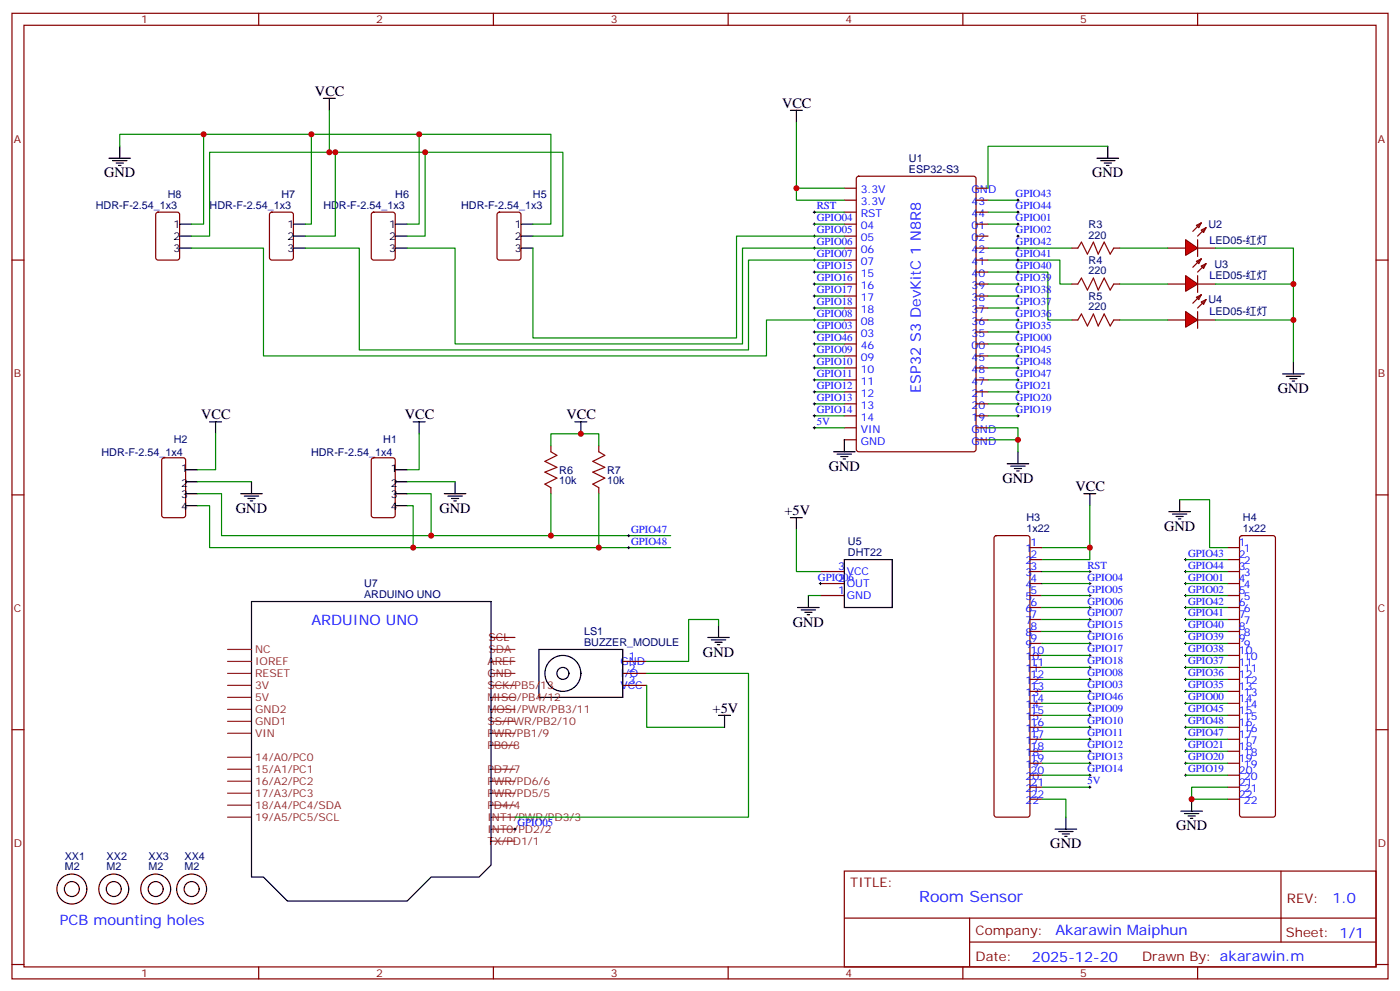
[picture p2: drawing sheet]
<svg xmlns="http://www.w3.org/2000/svg" width="412mm" height="292mm" viewBox="0 0 412 292" stroke-linecap="round" stroke-linejoin="round" font-family="sans-serif">
<g fill="none" stroke="#870000" stroke-width=".35">
<path d="M3.5 3.9h405.4v284.4h-405.4zM7.1 7.4h398.2v277.3h-398.2zM76.2 3.9v3.5M145.3 3.9v3.5M214.5 3.9v3.5M283.6 3.9v3.5M352.8 3.9v3.5M248.7 55.4h3.5M248.7 58.9h3.5M252.5 52.1l.4-.2h33.9l.7 .4v80l-.4 .7h-34.2l-.6-.4-.1-80zM287.5 55.4h3.5M287.5 58.9h3.5"/>
<path d="M3.5 76.6h3.6M248.7 76.6h3.5M248.7 62.5h3.5M248.7 66h3.5M248.7 69.5h3.5M248.7 73.1h3.5M287.5 76.6h3.5M287.5 62.5h3.5M287.5 66h3.5M287.5 69.5h3.5M287.5 73.1h3.5M315.7 73.1h1.8"/>
<path d="M328.1 73.1h1.7M344 73.1h5.2M352.4 66.4l1.4-.7-.7 1.4zM352.8 73.1h5.3M353.8 67.8l1.4-.7-.7 1.4zM353.8 65.7l-2.4 2.4M355.2 67.1l-2.4 2.4M405.3 76.6h3.6M248.7 80.1h3.5M248.7 83.6h3.5M248.7 87.2h3.5M248.7 90.7h3.5"/>
<path d="M248.7 94.2h3.5M248.7 97.8h3.5M287.5 80.1h3.5M287.5 83.6h3.5M287.5 87.2h3.5M287.5 90.7h3.5M287.5 94.2h3.5M287.5 97.8h3.5M315.7 83.6h1.8M315.7 94.2h1.8M328.1 83.6h1.7M328.1 94.2h1.7"/>
<path d="M248.7 101.3h3.5M248.7 104.8h3.5M248.7 108.3h3.5M248.7 111.9h3.5M248.7 115.4h3.5M248.7 118.9h3.5M287.5 101.3h3.5M287.5 104.8h3.5M287.5 108.3h3.5M287.5 111.9h3.5M287.5 115.4h3.5M287.5 118.9h3.5"/>
<path d="M248.7 122.4h3.5M248.7 126h3.5M248.7 129.5h3.5M287.5 122.4h3.5M287.5 126h3.5M287.5 129.5h3.5M3.5 145.7h3.6M405.3 145.7h3.6M3.5 214.9h3.6M405.3 214.9h3.6M248.7 256.5h156.6v28.2h-156.6zM377.3 256.5v20.9"/>
<path d="M248.7 270.4h156.5M285.6 277.4h119.6M285.6 270.4v14.1M3.5 284h3.6M76.2 284.7v3.6M145.3 284.7v3.6M214.5 284.7v3.6M283.6 284.7v3.6M352.8 284.7v3.6M405.3 284h3.6"/>
</g>
<g fill="none" stroke="#000" stroke-width=".35">
<path d="M232.8 32.5h3.6M234.6 32.5v3.5M323.1 46.6h6.4M324.2 47.3h4.2M325.3 48h2.1M326 48.7h.7M326.3 43.1v3.5M245.5 133h6.4M246.6 133.7h4.2M247.6 134.4h2.2M248.4 135.1h.7M248.7 129.5v3.5"/>
<path d="M296.7 136.6h6.3M297.7 137.3h4.3M298.8 138h2.1M299.5 138.7h.7M299.9 133v3.6"/>
</g>
<g fill="none" stroke="#008700" stroke-width=".35">
<path d="M234.6 36v19.4h14.1M234.6 55.4v3.5h14.1M291 58.9h8.9M326.3 43.1h-35.3v12.3M239.9 62.5h8.8M291 76.6h21.2v7h3.5M291 62.5h8.9M291 66h8.9M291 73.1h24.7M239.9 80.1h8.8M239.9 83.6h8.8M239.9 87.2h8.8"/>
<path d="M239.9 90.7h8.8M239.9 97.8h8.8M291 80.1h17.7v14.1h7M239.9 104.8h8.8M239.9 101.3h8.8M239.9 108.3h8.8M239.9 111.9h8.8M239.9 115.4h8.8M239.9 118.9h8.8M239.9 122.4h8.8M239.9 126h8.8M291 126h8.9v7"/>
<path d="M291 129.5h8.9"/>
</g>
<g fill="none" stroke="#000" stroke-width=".29">
<path d="M299.5 58.9h.7M299.9 58.6v.7M239.5 62.5h.7M239.5 66h.7M239.5 69.5h.7M239.5 73.1h.7M239.5 76.6h.7M239.9 62.1v.7M239.9 65.7v.7M239.9 69.2v.7M239.9 72.7v.7M239.9 76.2v.7"/>
<path d="M239.9 79.8v.7M299.5 62.5h.7M299.5 66h.7M299.5 69.5h.7M299.5 73.1h.7M299.5 76.6h.7M299.9 62.1v.7M299.9 65.7v.7M299.9 69.2v.7M299.9 72.7v.7M299.9 76.2v.7M299.9 79.8v.7"/>
<path d="M239.5 97.8h.7M239.5 94.2h.7M239.5 80.1h.7M239.5 83.6h.7M239.5 87.2h.7M239.5 90.7h.7M239.9 83.3v.7M239.9 86.8v.7M239.9 90.3v.8M239.9 93.9v.7M239.9 97.4v.7M299.5 97.8h.7"/>
<path d="M299.5 94.2h.7M299.5 80.1h.7M299.5 83.6h.7M299.5 87.2h.7M299.5 90.7h.7M299.9 83.3v.7M299.9 86.8v.7M299.9 90.3v.8M299.9 93.9v.7M299.9 97.4v.7M239.5 104.8h.7M239.5 108.3h.7"/>
<path d="M239.5 111.9h.7M239.5 115.4h.7M239.5 118.9h.7M239.5 101.3h.7M239.9 100.9v.7M239.9 104.5v.7M239.9 108v.7M239.9 111.5v.7M239.9 115v.7M239.9 118.6v.7M299.5 104.8h.7M299.5 108.3h.7"/>
<path d="M299.5 111.9h.7M299.5 115.4h.7M299.5 118.9h.7M299.5 101.3h.7M299.9 100.9v.7M299.9 104.5v.7M299.9 108v.7M299.9 111.5v.7M299.9 115v.7M299.9 118.6v.7M239.5 122.4h.7M239.5 126h.7"/>
<path d="M239.9 122.1v.7M239.9 125.6v.7M299.5 122.4h.7M299.9 122.1v.7"/>
</g>
<path d="M317.5 73.1l1.1-1.8 1.7 3.5 1.8-3.5 1.4 3.5 1.8-3.5 1.7 3.5 1.1-1.7M317.5 83.6l1.1-1.7 1.7 3.5 1.8-3.5 1.4 3.5 1.8-3.5 1.7 3.5 1.1-1.8M317.5 94.2l1.1-1.7 1.7 3.5 1.8-3.5 1.4 3.5 1.8-3.5 1.7 3.5 1.1-1.8" fill="none" stroke="#a10000" stroke-width=".35"/>
<path d="M349.2 70.6l3.6 2.5-3.6 2.1z" fill="#f00" stroke="#870000" stroke-width=".35"/>
<path d="M352.4 76.9l1.4-.7-.7 1.4zM352.8 70.6v4.9M353.8 78.4l1.4-.8-.7 1.5zM353.8 76.2l-2.4 2.5M355.2 77.6l-2.4 2.5M344 83.6h5.2M352.8 83.6h5.3" fill="none" stroke="#870000" stroke-width=".35"/>
<path d="M349.2 81.2l3.6 2.4-3.6 2.2z" fill="#f00" stroke="#870000" stroke-width=".35"/>
<path d="M344 94.2h5.2M352.4 87.5l1.4-.7-.7 1.4zM352.8 81.2v4.9M352.8 94.2h5.3M353.8 88.9l1.4-.7-.7 1.4zM353.8 86.8l-2.4 2.5M355.2 88.2l-2.4 2.5" fill="none" stroke="#870000" stroke-width=".35"/>
<path d="M349.2 91.8l3.6 2.4-3.6 2.1z" fill="#f00" stroke="#870000" stroke-width=".35"/>
<g fill="none" stroke="#870000" stroke-width=".35">
<path d="M46.1 62.7l.5-.2h5.6l.7 .4v13l-.4 .6-5.9 .1-.7-.5v-12.9zM79.6 62.7l.5-.2h5.6l.7 .4v13l-.4 .6-5.9 .1-.7-.5v-12.9zM109.6 62.7l.5-.2h5.6l.7 .4v13l-.4 .6-5.9 .1-.7-.5v-12.9zM146.6 62.7l.5-.2h5.7l.6 .4 .1 13-.5 .6-5.9 .1-.6-.5-.1-12.9zM352.8 91.8v4.9M47.9 135l.4-.2h5.7l.6 .4 .1 16.5-.5 .7h-5.9l-.6-.4-.1-16.5zM109.6 135l.5-.2h5.6l.7 .4v16.5l-.4 .7h-5.9l-.7-.4v-16.5zM162.3 131.3v1.7M176.4 131.3v1.7M162.3 143.6v1.8M176.4 143.6v1.8M293 157.9l.5-.2h9.2l.5 .2 .2 .5v81.5l-.2 .5-.5 .2h-9.2l-.5-.2-.2-.5v-81.5z"/>
<path d="M365.4 157.9l.4-.2h9.2l.5 .2 .2 .5v81.5l-.2 .5-.5 .2h-9.2l-.5-.2-.2-.5v-81.5zM241.7 168.3h7M241.7 171.8h7M241.7 175.4h7M303.4 161.3h3.5M303.4 164.8h3.5M303.4 168.3h3.5M303.4 171.8h3.5M303.4 175.4h3.5M303.4 178.9h3.5M361.6 161.3h3.5M361.6 164.8h3.5"/>
<path d="M361.6 168.3h3.5M361.6 171.8h3.5M361.6 175.4h3.5M361.6 178.9h3.5M183.4 194.8h7.1M183.4 198.3h7.1M303.4 182.4h3.5M303.4 185.9h3.5M303.4 189.5h3.5M303.4 193h3.5M303.4 196.5h3.5M361.6 182.4h3.5"/>
<path d="M361.6 185.9h3.5M361.6 189.5h3.5M361.6 193h3.5M361.6 196.5h3.5M183.4 201.8h7.1M303.4 200.1h3.5M303.4 203.6h3.5M303.4 207.1h3.5M303.4 210.6h3.5M303.4 214.2h3.5M303.4 217.7h3.5M361.6 200.1h3.5"/>
<path d="M361.6 203.6h3.5M361.6 207.1h3.5M361.6 210.6h3.5M361.6 214.2h3.5M361.6 217.7h3.5M303.4 221.2h3.5M303.4 224.8h3.5M303.4 228.3h3.5M303.4 231.8h3.5M303.4 235.3h3.5M361.6 221.2h3.5M361.6 224.8h3.5"/>
<path d="M361.6 228.3h3.5M361.6 231.8h3.5M361.6 235.3h3.5"/>
</g>
<g fill="none" stroke="#008700" stroke-width=".35">
<path d="M60 39.5v26.5h-3.6M91.7 39.5v26.5h-1.7M97 32.5v12.3h68.8v24.7h-8.8M123.5 39.5v26.5h-3.6M35.3 43.1v-3.6h127v26.5h-5.3M97 44.8h-35.3v24.7h-5.3M98.8 44.8v24.7h-8.8M125.2 44.8v24.7h-5.3M56.4 73.1h21.2v31.7h148.2v-10.6h22.9M90 73.1h15.8v29.9h114.7v-26.4h28.2M119.9 73.1h14.2v28.2h84.6v-28.2h30M239.9 66h8.8"/>
<path d="M248.7 69.5h-31.7v30h-60v-26.4M329.8 73.1h14.2M358.1 73.1h22.9v33.5M291 83.6h8.9M291 94.2h8.9M291 87.2h8.9M291 90.7h8.9M291 97.8h8.9M329.8 83.6h14.2M329.8 94.2h14.2M358.1 83.6h22.9M358.1 94.2h22.9"/>
<path d="M291 101.3h8.9M291 104.8h8.9M291 108.3h8.9M291 111.9h8.9M291 115.4h8.9M291 118.9h8.9M63.5 127.7v10.6h-5.3M123.5 127.7v10.6h-3.6M162.3 131.3v-3.6h14.1v3.6M291 122.4h8.9M58.2 145.4h7.1v12.3h132.3M58.2 148.9h3.5v12.4h135.9"/>
<path d="M58.2 141.9h15.9M119.9 145.4h7.1v12.3M119.9 148.9h1.8v12.4M119.9 141.9h14.2M162.3 145.4v12.3M176.4 145.4v15.9M234.6 156v12.3h7.1M321 148.9v12.4h-14.1M347.5 147.1h8.8v14.2h5.3M238.1 175.4h3.6M306.9 168.3h14.1M306.9 178.9h14.1"/>
<path d="M306.9 175.4h14.1M306.9 171.8h14.1M321 161.3v3.5h-14.1M349.2 168.3h12.4M349.2 178.9h12.4M349.2 175.4h12.4M349.2 171.8h12.4M349.2 164.8h12.4M190.5 198.3h30v42.3h-68.8M211.7 184.2v-1.8h-8.9v12.4h-12.3M306.9 196.5h14.1M306.9 193h14.1"/>
<path d="M306.9 189.5h14.1M306.9 185.9h14.1M306.9 182.4h14.1M349.2 196.5h12.4M349.2 193h12.4M349.2 189.5h12.4M349.2 185.9h12.4M349.2 182.4h12.4M190.5 201.8v12.4h22.9M306.9 207.1h14.1M306.9 217.7h14.1M306.9 214.2h14.1"/>
<path d="M306.9 210.6h14.1M306.9 203.6h14.1M306.9 200.1h14.1M349.2 217.7h12.4M349.2 214.2h12.4M349.2 210.6h12.4M349.2 203.6h12.4M349.2 200.1h12.4M349.2 207.1h12.4M306.9 228.3h14.1M306.9 235.3h7.1v5.3M306.9 224.8h14.1"/>
<path d="M306.9 221.2h14.1M306.9 231.8h14.1M349.2 224.8h12.4M349.2 221.2h12.4M349.2 228.3h12.4M361.6 231.8h-10.6v3.5h10.6"/>
</g>
<g fill="none" stroke="#000" stroke-width=".35">
<path d="M95.2 29h3.6M97 29v3.5M32.1 46.6h6.4M33.2 47.3h4.2M34.2 48h2.1M34.9 48.7h.7M35.3 43.1v3.5M52.9 73.1h3.5M52.9 66h3.5M52.9 69.5h3.5M86.4 73.1h3.6M86.4 66h3.6"/>
<path d="M86.4 69.5h3.6M116.4 73.1h3.5M116.4 66h3.5M116.4 69.5h3.5M153.5 73.1h3.5M153.5 66h3.5M153.5 69.5h3.5M377.8 110.1h6.4M378.9 110.8h4.2M379.9 111.5h2.2M380.6 112.2h.8M381 106.6v3.5"/>
<path d="M54.7 138.3h3.5M61.7 124.2h3.6M63.5 124.2v3.5M116.4 138.3h3.5M121.7 124.2h3.5M123.5 124.2v3.5M169.3 124.2h3.6M171.1 124.2v3.5M54.7 141.9h3.5M54.7 145.4h3.5M54.7 148.9h3.5M70.9 145.4h6.4"/>
<path d="M72 146.1h4.2M73 146.8h2.1M73.7 147.5h.7M74.1 141.9v3.5M116.4 141.9h3.5M116.4 145.4h3.5M116.4 148.9h3.5M130.9 145.4h6.3M131.9 146.1h4.3M133 146.8h2.1M133.7 147.5h.7M134.1 141.9v3.5"/>
<path d="M232.8 152.4h3.6M234.6 152.4v3.6M319.3 145.4h3.5M321 145.4v3.5M344.3 150.7h6.4M345.4 151.4h4.2M346.4 152.1h2.1M347.1 152.8h.7M347.5 147.1v3.6M74.1 177.1h70.5v77.6l-3.5 3.6h-14.1l-7.1 7h-35.2l-7.1-7h-3.5zM234.9 178.9h6.4M236 179.6h4.2"/>
<path d="M238.1 175.4v3.5M248.7 164.8h14.1v14.1h-14.1zM158.7 191.2h24.7v14.2h-24.7zM208.5 187.7h6.3M209.5 188.4h4.3M210.6 189.1h2.1M211.3 189.8h.7M211.7 184.2v3.5M237.1 180.3h2.1M237.8 181h.7M211.7 210.6h3.5M213.4 210.6v3.6"/>
<path d="M347.8 238.9h6.4M348.9 239.6h4.2M351 235.3v3.6M310.8 244.2h6.3M311.9 244.9h4.2M312.9 245.6h2.1M313.6 246.3h.7M314 240.6v3.6M350 240.3h2.1M350.7 241h.7"/>
<circle cx="165.8" cy="198.3" r="1.76"/>
<circle cx="165.8" cy="198.3" r="5.3"/>
</g>
<g fill="none" stroke="#000" stroke-width=".29">
<path d="M184.9 157.7h.7M185.2 157.4v.7M184.9 161.3h.7M185.2 160.9v.7M241.3 171.8h.7M241.7 171.5v.7M320.7 168.3h.7M320.7 171.8h.7M320.7 175.4h.7M320.7 178.9h.7M321 168v.7M321 171.5v.7"/>
<path d="M321 175v.7M321 178.5v.7M348.9 168.3h.7M348.9 171.8h.7M348.9 175.4h.7M348.9 178.9h.7M348.9 164.8h.7M349.2 164.4v.7M349.2 168v.7M349.2 171.5v.7M349.2 175v.7M349.2 178.5v.7"/>
<path d="M320.7 182.4h.7M320.7 185.9h.7M320.7 189.5h.7M320.7 193h.7M320.7 196.5h.7M321 182.1v.7M321 185.6v.7M321 189.1v.7M321 192.7v.7M321 196.2v.7M321 199.7v.7M348.9 182.4h.7"/>
<path d="M348.9 185.9h.7M348.9 189.5h.7M348.9 193h.7M348.9 196.5h.7M349.2 182.1v.7M349.2 185.6v.7M349.2 189.1v.7M349.2 192.7v.7M349.2 196.2v.7M349.2 199.7v.7M320.7 203.6h.7M320.7 200.1h.7"/>
<path d="M320.7 210.6h.7M320.7 214.2h.7M320.7 217.7h.7M320.7 207.1h.7M321 203.2v.7M321 206.8v.7M321 210.3v.7M321 213.8v.7M321 217.3v.8M348.9 203.6h.7M348.9 200.1h.7M348.9 210.6h.7"/>
<path d="M348.9 214.2h.7M348.9 217.7h.7M348.9 207.1h.7M349.2 203.2v.7M349.2 206.8v.7M349.2 210.3v.7M349.2 213.8v.7M349.2 217.3v.8M320.7 221.2h.7M320.7 224.8h.7M320.7 228.3h.7M320.7 231.8h.7"/>
<path d="M321 220.9v.7M321 224.4v.7M321 227.9v.7M321 231.5v.7M348.9 221.2h.7M348.9 224.8h.7M348.9 228.3h.7M349.2 220.9v.7M349.2 224.4v.7M349.2 227.9v.7M151.3 244.2h.7M151.7 243.8v.7"/>
</g>
<path d="M162.3 133l1.7 1.1-3.5 1.8 3.5 1.7-3.5 1.4 3.5 1.8-3.5 1.8 1.8 1M176.4 133l1.8 1.1-3.6 1.8 3.6 1.7-3.6 1.4 3.6 1.8-3.6 1.8 1.8 1" fill="none" stroke="#a10000" stroke-width=".35"/>
<g fill="none" stroke="#300" stroke-width=".35">
<circle cx="21.2" cy="261.8" r="4.4"/>
<circle cx="21.2" cy="261.8" r="2.2"/>
<circle cx="33.5" cy="261.8" r="4.4"/>
<circle cx="33.5" cy="261.8" r="2.2"/>
<circle cx="45.9" cy="261.8" r="4.4"/>
<circle cx="45.9" cy="261.8" r="2.2"/>
<circle cx="56.4" cy="261.8" r="4.4"/>
<circle cx="56.4" cy="261.8" r="2.2"/>
</g>
<g fill="none" stroke="#8c2424" stroke-width=".35">
<path d="M67 198.3h7.1M67 194.8h7.1M67 191.2h7.1M144.6 198.3h7.1M144.6 194.8h7.1M67 215.9h7.1M67 212.4h7.1M67 208.9h7.1M67 205.4h7.1M67 201.8h7.1M144.6 219.5h7.1M144.6 215.9h7.1"/>
<path d="M144.6 212.4h7.1M144.6 208.9h7.1M144.6 205.4h7.1M144.6 201.8h7.1M67 237.1h7.1M67 233.6h7.1M67 230h7.1M67 226.5h7.1M67 223h7.1M144.6 237.1h7.1M144.6 233.6h7.1M144.6 230h7.1"/>
<path d="M144.6 226.5h7.1M67 240.6h7.1M144.6 247.7h7.1M144.6 244.2h7.1M144.6 240.6h7.1"/>
</g>
<path d="M144.6 191.2h7.1" fill="none" stroke="#933" stroke-width=".35"/>
<path d="M144.6 187.7h7.1" fill="none" stroke="#900" stroke-width=".35"/>
<g fill="#c00">
<circle cx="299.9" cy="129.5" r=".88"/>
<circle cx="60" cy="39.5" r=".88"/>
<circle cx="91.7" cy="39.5" r=".88"/>
<circle cx="123.5" cy="39.5" r=".88"/>
<circle cx="97" cy="44.8" r=".88"/>
<circle cx="98.8" cy="44.8" r=".88"/>
<circle cx="125.2" cy="44.8" r=".88"/>
<circle cx="127" cy="157.7" r=".88"/>
<circle cx="121.7" cy="161.3" r=".88"/>
<circle cx="162.3" cy="157.7" r=".88"/>
<circle cx="171.1" cy="127.7" r=".88"/>
<circle cx="176.4" cy="161.3" r=".88"/>
<circle cx="321" cy="161.3" r=".88"/>
<circle cx="351" cy="235.3" r=".88"/>
<circle cx="381" cy="83.6" r=".88"/>
<circle cx="381" cy="94.2" r=".88"/>
<circle cx="234.6" cy="55.4" r=".88"/>
</g>
<text font-size="4.6" fill="#00f" x="270.8" y="265.5">Room Sensor</text>
<g font-size="4.2">
<text x="92.8" y="28.3">VCC</text>
<text x="230.4" y="31.8">VCC</text>
<text x="30.7" y="52.2">GND</text>
<text x="321.7" y="52.2">GND</text>
<text x="376.4" y="115.7">GND</text>
<text x="59.3" y="123.5">VCC</text>
<text x="119.2" y="123.5">VCC</text>
<text x="166.9" y="123.5">VCC</text>
<text x="244.1" y="138.7">GND</text>
<text x="295.3" y="142.2">GND</text>
<text x="316.8" y="144.7">VCC</text>
<text x="69.5" y="151">GND</text>
<text x="129.5" y="151">GND</text>
<text x="231.1" y="151.7">+5V</text>
<text x="342.9" y="156.3">GND</text>
<text x="233.5" y="184.5">GND</text>
<text x="207.1" y="193.4">GND</text>
<text x="209.9" y="209.9">+5V</text>
<text x="346.4" y="244.5">GND</text>
<text x="309.4" y="249.8">GND</text>
</g>
<g font-size="4.2" fill="#00f">
<text x="271.3" y="115.6" transform="rotate(-90 271.3 115.6)">ESP32 S3 DevKitC 1 N8R8</text>
<text x="91.7" y="184.2">ARDUINO UNO</text>
<text x="392.5" y="265.8">1.0</text>
<text x="17.6" y="272.4">PCB mounting holes</text>
<text x="310.9" y="275.3">Akarawin Maiphun</text>
<text x="304" y="283.1">2025-12-20</text>
</g>
<g font-size="3.9" fill="#800">
<text x="250.5" y="261.1">TITLE:</text>
<text x="379.1" y="265.8">REV:</text>
<text x="287.4" y="275.3">Company:</text>
<text x="378.7" y="275.9">Sheet: 1/1</text>
<text x="287.4" y="283">Date:</text>
<text x="336.4" y="283.1">Drawn By: akarawin.m</text>
</g>
<g font-size="3.2" fill="#800">
<text x="41.6" y="6.9">1</text>
<text x="110.8" y="6.9">2</text>
<text x="179.9" y="6.9">3</text>
<text x="249.1" y="6.9">4</text>
<text x="318.2" y="6.9">5</text>
<text x="4.1" y="42">A</text>
<text x="405.9" y="42">A</text>
<text x="4.1" y="111.2">B</text>
<text x="405.9" y="111.2">B</text>
<text x="4.1" y="180.3">C</text>
<text x="405.9" y="180.3">C</text>
<text x="4.1" y="249.4">D</text>
<text x="405.9" y="249.4">D</text>
<text x="41.6" y="287.7">1</text>
<text x="110.8" y="287.7">2</text>
<text x="179.9" y="287.7">3</text>
<text x="249.1" y="287.7">4</text>
<text x="318.2" y="287.7">5</text>
</g>
<g font-size="3.2" fill="#000080">
<text x="267.7" y="47.6">U1</text>
<text x="267.7" y="50.8">ESP32-S3</text>
<text x="49.4" y="58.2">H8</text>
<text x="82.9" y="58.2">H7</text>
<text x="116.4" y="58.2">H6</text>
<text x="157" y="58.2">H5</text>
<text x="28.2" y="61.4">HDR-F-2.54_1x3</text>
<text x="61.7" y="61.4">HDR-F-2.54_1x3</text>
<text x="95.3" y="61.4">HDR-F-2.54_1x3</text>
<text x="135.8" y="61.4">HDR-F-2.54_1x3</text>
<text x="320.7" y="70.2">220</text>
<text x="320.7" y="67.1">R3</text>
<text x="356" y="67.2">U2</text>
<text x="356.3" y="71.7">LED05-红灯</text>
<text x="320.7" y="77.6">R4</text>
<text x="320.7" y="80.8">220</text>
<text x="356.3" y="82.3">LED05-红灯</text>
<text x="357.7" y="78.8">U3</text>
<text x="320.7" y="88.2">R5</text>
<text x="356" y="89.4">U4</text>
<text x="320.7" y="91.4">220</text>
<text x="356.3" y="92.9">LED05-红灯</text>
<text x="51.2" y="130.6">H2</text>
<text x="112.9" y="130.6">H1</text>
<text x="29.9" y="134.2">HDR-F-2.54_1x4</text>
<text x="91.6" y="134.2">HDR-F-2.54_1x4</text>
<text x="164.7" y="142.6">10k</text>
<text x="164.7" y="139.5">R6</text>
<text x="178.9" y="142.6">10k</text>
<text x="178.9" y="139.5">R7</text>
<text x="302.4" y="153.5">H3</text>
<text x="366.1" y="153.4">H4</text>
<text x="249.8" y="160.5">U5</text>
<text x="302.4" y="156.6">1x22</text>
<text x="366.1" y="156.6">1x22</text>
<text x="249.8" y="163.7">DHT22</text>
<text x="107.3" y="172.9">U7</text>
<text x="107.3" y="176.1">ARDUINO UNO</text>
<text x="172" y="190.1">BUZZER_MODULE</text>
<text x="172" y="186.9">LS1</text>
<text x="19.1" y="256.3">M2</text>
<text x="19.1" y="253.3">XX1</text>
<text x="31.4" y="256.3">M2</text>
<text x="31.4" y="253.3">XX2</text>
<text x="43.8" y="256.3">M2</text>
<text x="43.8" y="253.3">XX3</text>
<text x="54.3" y="256.3">M2</text>
<text x="54.3" y="253.3">XX4</text>
</g>
<g font-size="3.2" fill="#00f">
<text x="253.5" y="56.8">3.3V</text>
<text x="286.2" y="56.8">GND</text>
<text x="299.2" y="58.1">GPIO43</text>
<text x="240.6" y="61.6">RST</text>
<text x="240.6" y="65.1">GPIO04</text>
<text x="253.5" y="60.4">3.3V</text>
<text x="253.5" y="63.9">RST</text>
<text x="286.2" y="60.4">43</text>
<text x="286.2" y="63.9">44</text>
<text x="299.2" y="65.1">GPIO01</text>
<text x="299.2" y="61.6">GPIO44</text>
<text x="240.6" y="68.7">GPIO05</text>
<text x="253.5" y="67.4">04</text>
<text x="253.5" y="70.9">05</text>
<text x="286.2" y="67.4">01</text>
<text x="286.2" y="70.9">02</text>
<text x="299.2" y="68.7">GPIO02</text>
<text x="240.6" y="72.2">GPIO06</text>
<text x="240.6" y="75.7">GPIO07</text>
<text x="253.5" y="74.5">06</text>
<text x="253.5" y="78">07</text>
<text x="286.2" y="74.5">42</text>
<text x="286.2" y="78">41</text>
<text x="299.2" y="75.7">GPIO41</text>
<text x="299.2" y="72.2">GPIO42</text>
<text x="240.6" y="79.2">GPIO15</text>
<text x="240.6" y="82.8">GPIO16</text>
<text x="253.5" y="81.5">15</text>
<text x="286.2" y="81.5">40</text>
<text x="299.2" y="82.8">GPIO39</text>
<text x="299.2" y="79.2">GPIO40</text>
<text x="240.6" y="86.3">GPIO17</text>
<text x="240.6" y="89.8">GPIO18</text>
<text x="253.5" y="85.1">16</text>
<text x="253.5" y="88.6">17</text>
<text x="286.2" y="85.1">39</text>
<text x="286.2" y="88.6">38</text>
<text x="299.2" y="89.8">GPIO37</text>
<text x="299.2" y="86.3">GPIO38</text>
<text x="240.6" y="93.3">GPIO08</text>
<text x="253.5" y="92.1">18</text>
<text x="253.5" y="95.6">08</text>
<text x="286.2" y="92.1">37</text>
<text x="286.2" y="95.6">36</text>
<text x="299.2" y="93.3">GPIO36</text>
<text x="240.6" y="96.9">GPIO03</text>
<text x="240.6" y="100.4">GPIO46</text>
<text x="253.5" y="99.2">03</text>
<text x="286.2" y="99.2">35</text>
<text x="299.2" y="100.4">GPIO00</text>
<text x="299.2" y="96.9">GPIO35</text>
<text x="240.6" y="103.9">GPIO09</text>
<text x="240.6" y="107.5">GPIO10</text>
<text x="253.5" y="102.7">46</text>
<text x="253.5" y="106.2">09</text>
<text x="286.2" y="102.7">00</text>
<text x="286.2" y="106.2">45</text>
<text x="299.2" y="103.9">GPIO45</text>
<text x="299.2" y="107.5">GPIO48</text>
<text x="240.6" y="111">GPIO11</text>
<text x="253.5" y="109.7">10</text>
<text x="253.5" y="113.3">11</text>
<text x="286.2" y="109.7">48</text>
<text x="286.2" y="113.3">47</text>
<text x="299.2" y="111">GPIO47</text>
<text x="240.6" y="114.5">GPIO12</text>
<text x="240.6" y="118">GPIO13</text>
<text x="253.5" y="116.8">12</text>
<text x="286.2" y="116.8">21</text>
<text x="299.2" y="118">GPIO20</text>
<text x="299.2" y="114.5">GPIO21</text>
<text x="240.6" y="121.6">GPIO14</text>
<text x="240.6" y="125.1">5V</text>
<text x="253.5" y="120.3">13</text>
<text x="253.5" y="123.9">14</text>
<text x="286.2" y="120.3">20</text>
<text x="286.2" y="123.9">19</text>
<text x="299.2" y="121.6">GPIO19</text>
<text x="253.5" y="127.4">VIN</text>
<text x="253.5" y="130.9">GND</text>
<text x="286.2" y="127.4">GND</text>
<text x="286.2" y="130.9">GND</text>
<text x="185.9" y="156.8">GPIO47</text>
<text x="185.9" y="160.4">GPIO48</text>
<text x="303.6" y="160.9">1</text>
<text x="364.9" y="160.9">1</text>
<text x="246.9" y="168">3</text>
<text x="302.1" y="162.7">1</text>
<text x="302.1" y="166.2">2</text>
<text x="303.6" y="164.4">2</text>
<text x="303.6" y="168">3</text>
<text x="320.3" y="167.4">RST</text>
<text x="350" y="163.9">GPIO43</text>
<text x="350" y="167.4">GPIO44</text>
<text x="364.9" y="164.4">2</text>
<text x="364.9" y="168">3</text>
<text x="366.4" y="162.7">1</text>
<text x="366.4" y="166.2">2</text>
<text x="240.9" y="171">GPIO06</text>
<text x="246.9" y="171.5">2</text>
<text x="249.4" y="172.9">OUT</text>
<text x="249.4" y="169.4">VCC</text>
<text x="302.1" y="169.7">3</text>
<text x="302.1" y="173.2">4</text>
<text x="303.6" y="171.5">4</text>
<text x="320.3" y="171">GPIO04</text>
<text x="350" y="171">GPIO01</text>
<text x="364.9" y="171.5">4</text>
<text x="366.4" y="169.7">3</text>
<text x="366.4" y="173.2">4</text>
<text x="246.9" y="175">1</text>
<text x="249.4" y="176.4">GND</text>
<text x="302.1" y="176.8">5</text>
<text x="303.6" y="175">5</text>
<text x="303.6" y="178.5">6</text>
<text x="320.3" y="174.5">GPIO05</text>
<text x="320.3" y="178">GPIO06</text>
<text x="350" y="174.5">GPIO02</text>
<text x="350" y="178">GPIO42</text>
<text x="364.9" y="175">5</text>
<text x="364.9" y="178.5">6</text>
<text x="366.4" y="176.8">5</text>
<text x="302.1" y="180.3">6</text>
<text x="302.1" y="183.8">7</text>
<text x="303.6" y="182.1">7</text>
<text x="303.6" y="185.6">8</text>
<text x="320.3" y="181.5">GPIO07</text>
<text x="320.3" y="185.1">GPIO15</text>
<text x="350" y="185.1">GPIO40</text>
<text x="350" y="181.5">GPIO41</text>
<text x="364.9" y="182.1">7</text>
<text x="364.9" y="185.6">8</text>
<text x="366.4" y="180.3">6</text>
<text x="366.4" y="183.8">7</text>
<text x="302.1" y="187.4">8</text>
<text x="302.1" y="190.9">9</text>
<text x="303.6" y="189.1">9</text>
<text x="320.3" y="188.6">GPIO16</text>
<text x="350" y="188.6">GPIO39</text>
<text x="364.9" y="189.1">9</text>
<text x="366.4" y="187.4">8</text>
<text x="366.4" y="190.9">9</text>
<text x="182.7" y="195.8">GND</text>
<text x="185.2" y="194.4">1</text>
<text x="185.2" y="197.9">2</text>
<text x="302.1" y="194.4">10</text>
<text x="302.1" y="197.9">11</text>
<text x="303.6" y="192.7">10</text>
<text x="303.6" y="196.2">11</text>
<text x="320.3" y="192.1">GPIO17</text>
<text x="320.3" y="195.7">GPIO18</text>
<text x="350" y="195.7">GPIO37</text>
<text x="350" y="192.1">GPIO38</text>
<text x="364.9" y="192.7">10</text>
<text x="364.9" y="196.2">11</text>
<text x="366.4" y="194.4">10</text>
<text x="366.4" y="197.9">11</text>
<text x="182.7" y="199.4">I/O</text>
<text x="182.7" y="202.9">VCC</text>
<text x="185.2" y="201.5">3</text>
<text x="302.1" y="201.5">12</text>
<text x="303.6" y="199.7">12</text>
<text x="303.6" y="203.2">13</text>
<text x="320.3" y="202.7">GPIO03</text>
<text x="320.3" y="199.2">GPIO08</text>
<text x="350" y="202.7">GPIO35</text>
<text x="350" y="199.2">GPIO36</text>
<text x="364.9" y="199.7">12</text>
<text x="364.9" y="203.2">13</text>
<text x="366.4" y="201.5">12</text>
<text x="302.1" y="205">13</text>
<text x="302.1" y="208.5">14</text>
<text x="303.6" y="206.8">14</text>
<text x="320.3" y="209.8">GPIO09</text>
<text x="320.3" y="206.2">GPIO46</text>
<text x="350" y="209.8">GPIO45</text>
<text x="350" y="206.2">GPIO00</text>
<text x="364.9" y="206.8">14</text>
<text x="366.4" y="205">13</text>
<text x="366.4" y="208.5">14</text>
<text x="302.1" y="212.1">15</text>
<text x="302.1" y="215.6">16</text>
<text x="303.6" y="210.3">15</text>
<text x="303.6" y="213.8">16</text>
<text x="320.3" y="213.3">GPIO10</text>
<text x="350" y="213.3">GPIO48</text>
<text x="364.9" y="210.3">15</text>
<text x="364.9" y="213.8">16</text>
<text x="366.4" y="212.1">15</text>
<text x="366.4" y="215.6">16</text>
<text x="302.1" y="219.1">17</text>
<text x="303.6" y="217.3">17</text>
<text x="303.6" y="220.9">18</text>
<text x="320.3" y="216.8">GPIO11</text>
<text x="320.3" y="220.3">GPIO12</text>
<text x="350" y="220.3">GPIO21</text>
<text x="350" y="216.8">GPIO47</text>
<text x="364.9" y="217.3">17</text>
<text x="364.9" y="220.9">18</text>
<text x="366.4" y="219.1">17</text>
<text x="302.1" y="222.6">18</text>
<text x="302.1" y="226.2">19</text>
<text x="303.6" y="224.4">19</text>
<text x="303.6" y="227.9">20</text>
<text x="320.3" y="223.9">GPIO13</text>
<text x="320.3" y="227.4">GPIO14</text>
<text x="350" y="227.4">GPIO19</text>
<text x="350" y="223.9">GPIO20</text>
<text x="364.9" y="224.4">19</text>
<text x="364.9" y="227.9">20</text>
<text x="366.4" y="222.6">18</text>
<text x="366.4" y="226.2">19</text>
<text x="302.1" y="229.7">20</text>
<text x="302.1" y="233.2">21</text>
<text x="303.6" y="231.5">21</text>
<text x="320.3" y="230.9">5V</text>
<text x="364.9" y="231.5">21</text>
<text x="366.4" y="229.7">20</text>
<text x="366.4" y="233.2">21</text>
<text x="302.1" y="236.7">22</text>
<text x="303.6" y="235">22</text>
<text x="364.9" y="235">22</text>
<text x="366.4" y="236.7">22</text>
<text x="152.4" y="243.3">GPIO05</text>
</g>
<g font-size="3.2">
<text x="51.2" y="67.1">1</text>
<text x="51.2" y="70.6">2</text>
<text x="84.7" y="67.1">1</text>
<text x="84.7" y="70.6">2</text>
<text x="114.7" y="67.1">1</text>
<text x="114.7" y="70.6">2</text>
<text x="151.7" y="67.1">1</text>
<text x="151.7" y="70.6">2</text>
<text x="51.2" y="74.1">3</text>
<text x="84.7" y="74.1">3</text>
<text x="114.7" y="74.1">3</text>
<text x="151.7" y="74.1">3</text>
<text x="53.4" y="139">1</text>
<text x="53.4" y="143.3">2</text>
<text x="115.1" y="139">1</text>
<text x="115.1" y="143.3">2</text>
<text x="53.4" y="146.8">3</text>
<text x="115.1" y="146.8">3</text>
<text x="53.4" y="150.3">4</text>
<text x="115.1" y="150.3">4</text>
</g>
<text font-size="3.2" fill="#900" x="143.9" y="188.8">SCL</text>
<g font-size="3.2" fill="#8d2323">
<text x="75.1" y="195.8">IOREF</text>
<text x="75.1" y="192.3">NC</text>
<text x="143.6" y="195.8">AREF</text>
<text x="75.1" y="202.9">3V</text>
<text x="75.1" y="199.4">RESET</text>
<text x="143.6" y="202.9">SCK/PB5/13</text>
<text x="143.6" y="199.4">GND</text>
<text x="75.1" y="209.9">GND2</text>
<text x="75.1" y="206.4">5V</text>
<text x="143.6" y="209.9">MOSI/PWR/PB3/11</text>
<text x="143.6" y="206.4">MISO/PB4/12</text>
<text x="75.1" y="213.5">GND1</text>
<text x="143.6" y="213.5">SS/PWR/PB2/10</text>
<text x="75.1" y="217">VIN</text>
<text x="143.6" y="220.5">PB0/8</text>
<text x="143.6" y="217">PWR/PB1/9</text>
<text x="75.1" y="227.6">15/A1/PC1</text>
<text x="75.1" y="224">14/A0/PC0</text>
<text x="143.6" y="227.6">PD7/7</text>
<text x="75.1" y="231.1">16/A2/PC2</text>
<text x="143.6" y="231.1">PWR/PD6/6</text>
<text x="75.1" y="238.2">18/A4/PC4/SDA</text>
<text x="75.1" y="234.6">17/A3/PC3</text>
<text x="143.6" y="238.2">PD4/4</text>
<text x="143.6" y="234.6">PWR/PD5/5</text>
<text x="75.1" y="241.7">19/A5/PC5/SCL</text>
<text x="143.6" y="245.2">INT0/PD2/2</text>
<text x="143.6" y="241.7">INT1/PWR/PD3/3</text>
<text x="143.6" y="248.7">TX/PD1/1</text>
</g>
<text font-size="3.2" fill="#933" x="143.9" y="192.3">SDA</text>
</svg>
